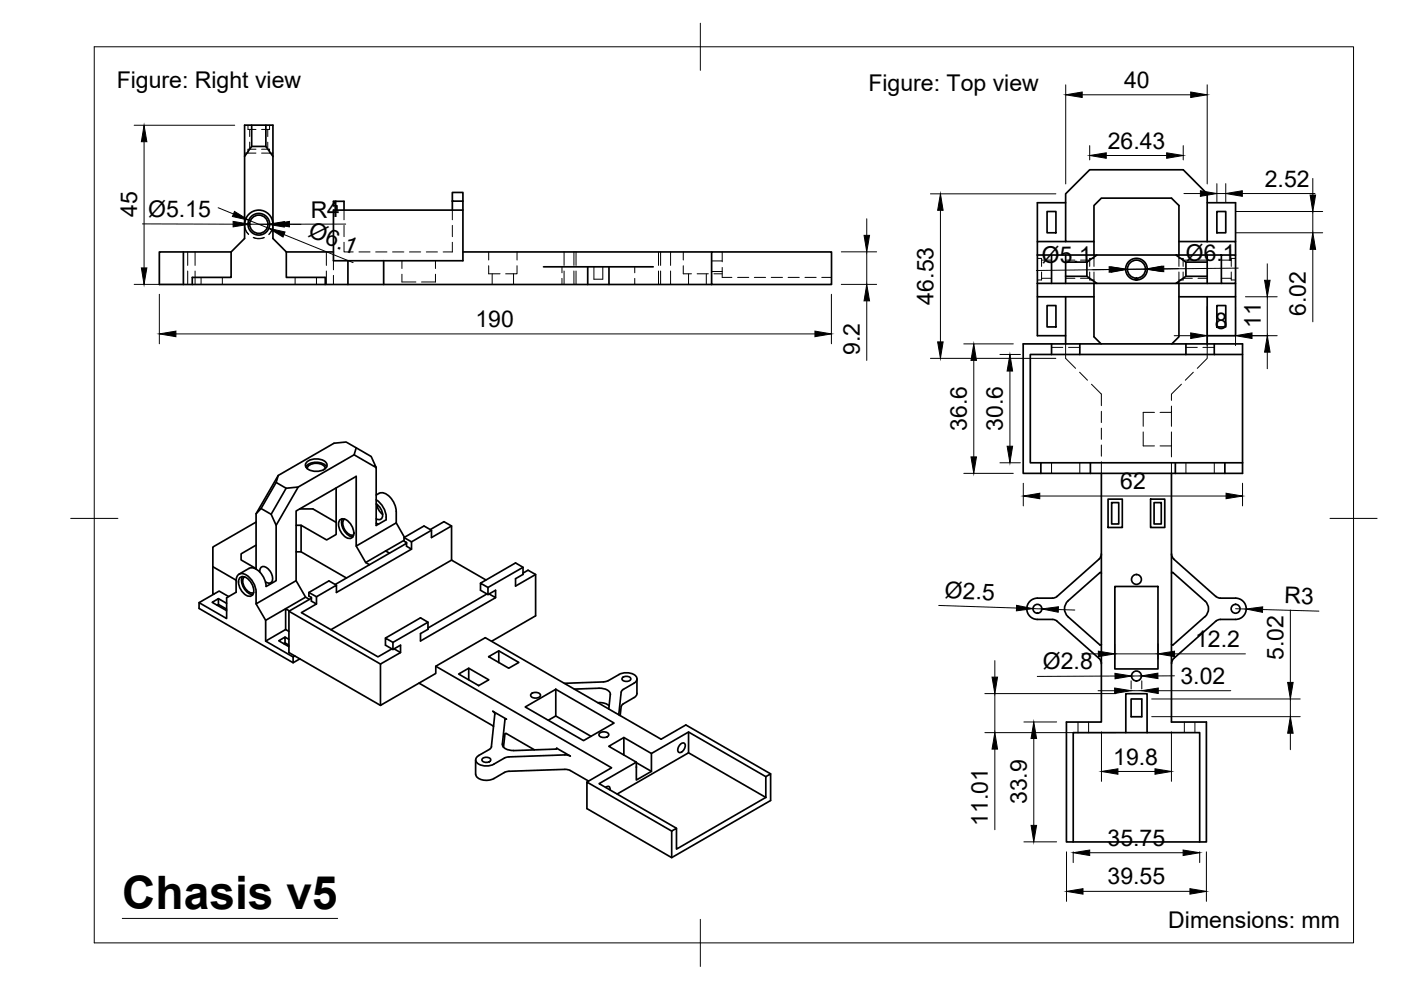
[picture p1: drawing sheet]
<svg xmlns="http://www.w3.org/2000/svg" width="297mm" height="210mm" viewBox="0 0 297 210" stroke-linecap="round" stroke-linejoin="round" font-family="sans-serif">
<!-- layer: Hidden -->
<g fill="none" stroke="#000" stroke-width=".21">
<path d="M51.9 32.5h2.4M52.6 26.5v.9h1.7M52.9 27.4v1.5M52.9 30.1v1.5M54.3 31.6h-1.7v.9M55.5 31.6h1.6v.9M55.5 32.5h2.4M56.8 27.4v1.5M56.8 30.1v1.5M57.1 26.5v.9h-1.6M39.8 53.4v2.9M39.8 57.5v2.8"/>
<path d="M41.4 53.4v2.9M41.4 57.5v2.8M42.6 58.8v1.5M47.1 58.8v1.5M51.9 48.2l.3 .9 .5 .6M51.9 47.6l.3 1.4 .5 .6M53.7 50.4a3 3 0 0 0 2.3 0M53.7 50.3l.9 .2 1.4-.2M57.9 48.2l-.4 .9-.5 .7M57.9 47.6l-.2 .9-.7 1.1M62.6 58.8v1.5M67.1 58.8v1.5"/>
<path d="M69.2 53.4v2.9M69.2 57.5v2.8M70.7 55.3v1.9M70.7 58.4v1.9M72.9 51.4v2h2M72.9 44.5v2.1M72.9 47.8v2.4M76.1 53.4h2.4M79.7 53.4h2.3M83.2 53.4h2.4M85.2 58.1v1.7h3M85.2 55.3v1.6"/>
<path d="M86.8 53.4h2.4M90.4 53.4h2.4M92.3 58.1v1.7h-2.9M92.3 55.3v1.6M95.9 44.5v2.1M95.9 47.8v2.4M95.9 51.4v2h-1.9M103.6 56.3v1.8h2.4M103.6 53.4v1.7M104.4 58.1v2.2M108.9 58.1v2.2M109.6 56.3v1.8h-2.4"/>
<path d="M109.6 53.4v1.7M119.1 56.6v1.2M119.1 59v1.3M119.6 53.4v2.9M119.6 57.5v2.8M121.7 53.4v2.9M121.7 57.5v2.8M122.1 53.4v2.9M122.1 57.5v2.8M125.9 56.6v2.6h1.9v-2.6M134.6 56.6v1.2M134.6 59v1.3"/>
<path d="M139.6 53.4v2.9M139.6 57.5v2.8M140.1 53.4v2.9M140.1 57.5v2.8M142.2 53.4v2.9M142.2 57.5v2.8M144.9 56.3v1.8h1.7M144.9 53.4v1.7M146 58.1v2.2M147.8 58.1h2.4M149.8 58.1v2.2M150.9 55.3h2.2"/>
<path d="M150.9 57.6h2.2M151.4 58.1h1.7M153.1 53.4v2.1M153.1 56.7v2.1h2.1M156.4 58.8h2.3M159.9 58.8h2.4M163.5 58.8h2.4M167.1 58.8h2.4M170.7 58.8h2.3M174.2 58.8h2.1M219.9 54.8h.9v1.7M220.8 57.7v1.7h-.9"/>
<path d="M220.8 55.2h2.1M220.8 59h2.1M225.9 55.2h2M225.9 59h2M229.1 55.2h1.9M229.1 59h1.9M231 57.7v1.7h.9M231.9 54.8h-.9v1.7M231.9 54.1v2.4M231.9 57.7v2.4M250 54.8h.8v1.7M250 54.1v2.4"/>
<path d="M250 57.7v2.4M250.8 57.7v1.7h-.8M250.8 55.2h2M250.8 59h2M254 55.2h1.9M254 59h1.9M259 55.2h2M259 59h2M261 57.7v1.7h1M262 54.8h-1v1.7M222.9 73.7h2.4M225.9 72.9v3.1l2.1 2.1"/>
<path d="M226.5 73.7h2.4M228.9 78.9l1.7 1.7M251.4 73.7h2.5M253 78.9l-1.7 1.7M255 73.7h2.5M255.9 72.9v3.1l-2 2.1M222.9 98.1v2.3M228.9 98.1v2.3M231.4 81.5l2.1 2.1v2.4M233.5 87.2v2.4M233.5 90.8v2.3M233.5 94.4v2.3"/>
<path d="M233.5 97.9v2.5M242.4 91.6v2.9h2.4M244.8 87.4h-2.4v3M248.4 91.6v2.9h-2.4M248.4 86.1v1.3h-2.4M248.4 87.4v3M248.4 94.5v2.4M248.4 98.1v2.3M250.5 81.5l-2.1 2.1v1.3M251.4 98.1v2.3M257.5 98.1v2.3M228.6 153.1v2.2"/>
<path d="M230.8 153.1v2.2M251.1 153.1v2.2M253.3 153.1v2.2"/>
</g>
<!-- layer: Visible -->
<g fill="none" stroke="#000" stroke-width=".36">
<path d="M53.4 31h3l1.5 2.2M53.4 31l-1.5 2.2M53.4 26.5v4.5M56.4 26.5v4.5M38.9 53.4v6.9M49 53.4h-15.2v6.9h142.5v-6.9h-25.4v6.9M49 53.4l2.9-2.8v-24.1h6v24.1l2.8 2.8M49 53.4v5.4h-8.2v1.5M51.9 47.5a3 3 0 0 1 3-3 3 3 0 0 1 3 3M60.7 53.4v5.4h8.3v1.5M60.7 53.4h10M71.4 44.5v-.9h-.7v-.9h2.2v1.8"/>
<path d="M73.8 55.3v5M81.3 55.3v5M95.9 40.8h2.2v1.8h-2.2zM95.9 42.6v1.9M98.1 42.6v12.7h-27.4v-10.8h27.4M98.1 53.4h52.8M115.2 56.6h23.3M124.6 56.6v3.7M129.1 56.6v3.7M219.9 54.1h29.4M219.9 54.1v6M222 44.8h1.9v4.6h-1.9z"/>
<path d="M222.9 54.1v6M225.9 51.2h-6v2.9M225.9 55.6v4.5M225.9 43h-6v8.2M225.9 54.1v1.5M225.9 58.6h4.5M225.9 55.6h4.5M231.9 51.2v2.9M232.6 54.1l-2.2 1.5v3l2.2 1.5M250 51.2h5.9M255.9 54.1h3.1v6h3v-6h-3M255.9 51.2v-10.1l-5-5.1h-19.9l-5.1 5.1v10.1h6v-7.6l1.6-1.6h14.9l1.6 1.6v10.5"/>
<path d="M255.9 51.2h6.1v2.9M255.9 54.1v6M255.9 58.6h-4.5l-2.1 1.5h6.6M255.9 55.6h-4.5v3M255.9 54.1h-6.6l2.1 1.5M255.9 43h6.1v8.2M258 44.8h1.9v4.6h-1.9zM219.9 60.1h29.4M219.9 60.1v2.8h6M219.9 62.9v8.3h6M222 64.8h1.9v4.5h-1.9zM222.9 75.2h-4.5v22.9h2.3"/>
<path d="M222.9 75.2h40.5M222.9 72.9v2.3M225.9 62.9h6M225.9 62.9v10M228.9 72.9v2.3M231.9 60.1v11.3l1.5 1.5M250 60.1v11.3l-1.5 1.5M250 62.9h5.9M251.4 72.9v2.3M255.9 62.9v10M255.9 60.1h3.1M257.5 72.9v2.3"/>
<path d="M258 64.8h1.9v4.5h-1.9zM262 60.1v2.8h-6.1M262 62.9v8.3h-6.1M64.8 99a3 3 0 0 1 4.5 0M65 98a3.1 3.1 0 0 1 4.3 .3 1.43 1.43 0 0 1-1.7 1.6 2.75 2.75 0 0 1-2.8-.9v-.7zM65.1 99.3a1.99 1.99 0 0 1 2.5-1 1.39 1.39 0 0 1 1.4 1M75.1 96.4l-11.9 6.9-4.7 8.1v11.7l-2.1 1.2M75.5 94.9l-2.1-1.2-2.6 .3-11.8 6.8-4.7 8.1v11.8M79.8 99.1l-4.7-2.7 .4-1.5 3.2 1.9 1.1 2.3v12.3l2.1-1.2a4.7 4.7 0 0 0-2.1-4.2M220.7 98.1v2.3M220.7 98.1h28.5M231.2 98.1v2.3"/>
<path d="M249.2 98.1h10.5v2.3h-10.5M249.2 98.1v2.3M259.7 98.1h3.7M263.4 98.1v-25.2h-46.5v27.5h3.8M263.4 98.1v2.3h-3.7M54.3 110.7l-9.2 5.3v4.2l5 2.8M54.3 115.6l-3.2 1.8v1.3l3.2 1.9M55.4 107.8l2.1 1.2 1 2.4M55.4 107.8l-1.1 1.1M58.5 102.3l-3.1 5.5M59 100.8l-.5 1.5 2.2 1.2 2.5-.2M60.7 103.5l-3.2 5.5"/>
<path d="M62.8 117h1l9.6 5.5M62.8 111.4h1M63.6 107.9h2.7l5 2.9M71.3 103.5v9.8l-2 1.2-5.5-3.1v5.6M72 110.3a1.43 1.43 0 0 1 2.2 .6 2.75 2.75 0 0 1 .6 2.9 1.43 1.43 0 0 1-2.2-.6 2.75 2.75 0 0 1-.6-2.9zM72.6 110a3 3 0 0 0 2.2 3.8M73 110.1a2.04 2.04 0 0 0 .4 2.7 1.42 1.42 0 0 0 1.6 .6M78.3 119.7l-.8-.4-2-3.5v-14.8l-12.7 7.3v14.8l-8.5 4.9a6.6 6.6 0 0 0-.8-4.8 2.53 2.53 0 0 0-2.8-1.5l-.6 .8v.6M79.8 106.8a2.53 2.53 0 0 1 1.1 3.2l-.7 .2-.4-.2M79.8 110.9l.4 .2M79.9 106.9a3.1 3.1 0 0 0 1.2 2.2M80.4 104.6l-.6 .4"/>
<path d="M80.4 104.6a2.64 2.64 0 0 1 3 1.7l.4 1.1 .2 1M81.8 116.8l.8 .5M81.8 116.8l-4.3 2.5M84 110.9l-8.5 4.9M84 110.9l1.7 3M84 108.4v2.5M85.7 114l1.5 .9v1.5M85.7 114.6l-3.9 2.2M86 114.9v.4M86.2 115.2l-15.1 8.7M91.2 112.3l2.9-1.7 1.6 .9v7.3l7.3 4.2M91.5 112.4l-4.3 2.5"/>
<path d="M95.7 111.5l-4.2 2.5v-1.6l-1.6-.9-4.2 2.5v.7l.5 .3v.8l1 .6-15.9 9.2v-1.5l-4.2 2.4v1.6M95.7 118.8l-25.5 14.7M220.7 100.4h28.5M233.5 100.4v52.7h-7.4v25.4h29.7v-25.4h-7.4v-52.7M233.5 117.4l-.1 .6-.4 .6-8.9 7.9-1 .3M234.9 105.8h3.1v6h-3.1zM235.7 106.6h1.5v4.5h-1.5zM243.9 105.8h3.1v6h-3.1zM244.7 106.6h1.5v4.5h-1.5zM248.4 117.4l.1 .6 .4 .6M248.9 118.6l9.1 8 .8 .2h3.2a2.25 2.25 0 0 1 2.2 2.3 2.25 2.25 0 0 1-2.2 2.2h-3.2l-.8 .2-9.1 8.1M45.1 120.2v5.6l.3 .1"/>
<path d="M46 128.3l.3-.1 1.7 1M46.3 128.2v-1.3l-1.3 .8 3 1.8M46.3 126.9l1.7 1M48.5 126.5l-2-1.2-4.3 2.5v1.2l19.9 11.5 1.5-.8M50.1 123.1v2.5l-2.1 1.1v4.4l-5.8-3.3M50.7 121.7l2.1-1.2a2.64 2.64 0 0 1 3 1.8l.5 1 .1 1M50.8 122.6a1.43 1.43 0 0 1 2.2 .6 2.75 2.75 0 0 1 .6 2.9 1.43 1.43 0 0 1-2.2-.6 2.75 2.75 0 0 1-.6-2.9zM51.4 122.3a3 3 0 0 0 2.2 3.8M51.8 122.3a2.04 2.04 0 0 0 .4 2.7 1.42 1.42 0 0 0 1.6 .7M55.1 121.3a.94 .94 0 0 1 .6-1.2 .94 .94 0 0 1 1.1 .5 2.21 2.21 0 0 1 .6 2.9l-.7 .1-.4-.2M56.3 131.5v4.4M60.2 136.5l.2-.2 .9 .5"/>
<path d="M60.4 136.3v-1.2l-1.3 .8 2.2 1.2M60.4 135.1l.9 .5M60.6 133.5l-4.3 2.4 5.8 3.4M60.6 133.5l.7 .4M61.3 129.6v8.8l19.4 11.2M61.3 129.6l19.4 11.2M61.4 129.5l-.8-.4v4.4M62.5 139.1l-.4 .2v1.2M62.8 123.1l2 3.5 .8 .5M64.8 126.6l-8.5 4.9-2-3.5M65.5 125.6l1.6 .9M66 126.8l-4.7 2.8"/>
<path d="M71.3 124.1l-1.6-.9-4.2 2.4v.8l.5 .3v.8l1.1 .6-3.2 1.8 16.2 9.4 3-1.7M83.3 137.7v-1.5l-1.6-.9v1.5l1.6 .9 1.6-.9v1.6l-4.2 2.4v8.8l11.7-6.8v-1.5l10.5-6.1 37.3 21.5 5.2-3 18 10.4M83.6 137.6l1.3 .8M90.7 131.9l-7.4 4.3M103.2 125.9l-12.5 7.3M103.6 139.2l2.1-1.2 4.3 2.5-2.1 1.2zM103.7 125.9l1.4 .8v-1.5l-1.6 .9-1.6-.9v-1.6l1.6 1v1.5M105.1 126.7l-15.9 9.2v-1.6l1.5-.9v-1.5l-1.5-.9-7.5 4.3M105.7 138v2.5M110.9 121.5l1.1-.6 1.6 .9v8.8l-9.4 5.4M110.9 120.3l-7.4 4.3M113.6 121.8l-4.3 2.5v-1.6l1.6-.9v-1.5l-1.6-.9-7.4 4.2"/>
<path d="M219.9 131.3h3.2M219.9 126.8h3.2M220 126.8a2.25 2.25 0 0 0-2.3 2.3 2.25 2.25 0 0 0 2.3 2.2M223.1 131.3l1 .4 8.9 7.9 .4 .5 .1 .6M233.2 121.4h.2l.1 .1M233.2 121.4l-6.7 6a2.27 2.27 0 0 0-.1 3.4l6.8 5.9 .2 .1 .1-.2M236.4 124.3h9.1v17.5h-9.1zM248.7 121.4l6.7 6M248.7 121.4h-.2l-.1 .1M248.9 139.6l-.4 .5-.1 .6M255.4 130.8l-6.7 5.9-.2 .1-.1-.2M255.5 127.4a2.25 2.25 0 0 1 0 3.4"/>
<path d="M88.8 144.8l15.9 9.2M92.4 141.3l37.3 21.5-5.3 3M97.2 142.9l2.2-1.2 4.2 2.4-2.1 1.3zM99.4 141.7v2.4M103.8 158.9l-2.3 1.3a.97 .97 0 0 0-.6 .9 .97 .97 0 0 0 .6 .9 3.5 3.5 0 0 0 3.2 0l2.2-1.3M104.9 151.5l-.7 6.8-.4 .6M104.9 151.5l-.4-.7 2.9 1.7h-.3l-.6 5.3M106.5 157.7a1.97 1.97 0 0 0 2.4 1.4M107.4 155.5l-.3 .1-.4 2.8M107.4 155.5l5.9 3.5M111.4 149.9l6.4-3.8 12.4 7.2-6.5 3.7zM112.6 147.2a1.3 1.3 0 0 1 2 .2 1.21 1.21 0 0 1-2.1 0z"/>
<path d="M116.2 152.7l1.6-.9 7.5 4.3M117.8 146.1v5.7M118 158.6l-.1 .2-9 .3M118 158.6l2.9 1.7-1.1-.2M121.8 146.1l5.2-.2a2.35 2.35 0 0 1 2.4 1.1l-.3 3.3M126.8 149h.2M127 149l1 .1 1.2 .6M127.1 155.5a1.3 1.3 0 0 1 2 .3 1.21 1.21 0 0 1-2.1 0zM128 144.6l-8.3 .3M131.2 143l-2.5 1.4-.7 .2M131.2 143a3 3 0 0 1 3.8 .6 .98 .98 0 0 1-.6 1.3M131.9 143.7a1.18 1.18 0 0 1 1.9 .2 1.09 1.09 0 0 1-1.9 0z"/>
<path d="M132.3 156.4v3.7M134.4 147.9l-2.6 1.7-.3 2.1M134.4 144.9l-2.6 1.6-.6 5M135 143.9v3.1M135.1 147l-.2 .5-.5 .4M138.1 159.8v3.7M144.2 157.9l.3-.3h.6a1.32 1.32 0 0 1-1.2 1.9 1.13 1.13 0 0 1 .3-1.6zM146 155.2v4.4l-15.1 8.8M146 159.6l16.4 9.5M238.7 155.3h4.5M239.8 148.2h2.3v3.8h-2.3zM100.8 161.1v3.1"/>
<path d="M100.9 164.2a2.33 2.33 0 0 0 2.9 1.2l.9-.3M102.2 160.9a1.18 1.18 0 0 1 1.9 .2 1.09 1.09 0 0 1-1.9 0zM106.9 163.8l-2.2 1.3M119.8 163.1l-11.9 .4-1 .3M119.8 160.1l-11.9 .4-1 .2M119.8 163.1l1.1 .3 3.9 2.2M128.4 166.9a.53 .53 0 0 1 .7-.1 .53 .53 0 0 1 .2 .7M134.9 161.6v3.8l3.2-1.9M134.9 162.6h.1M134.9 161.7l3.2 1.8M162.4 169.1v-4.4l1-.6v5.6l-21 12.1-18-10.4v-5.6l18 10.4M162.4 169.1l-19 10.9v-4.4l-1 .6v5.6"/>
<path d="M162.4 164.7l-16.4-9.5-7.9 4.6-5.8-3.4-3.2 1.8 5.8 3.4-7.9 4.6 16.4 9.4M227.5 178.5v-23.2h11.2v-8.2h4.5v8.2h11.2v23.2"/>
<circle cx="54.9" cy="47.5" r="1.94"/>
<circle cx="54.9" cy="47.5" r="2.3"/>
<circle cx="241" cy="57.1" r="1.92"/>
<circle cx="241" cy="57.1" r="2.3"/>
<circle cx="220" cy="129.1" r=".94"/>
<circle cx="241" cy="122.9" r="1.05"/>
<circle cx="262" cy="129.1" r=".94"/>
<circle cx="241" cy="143.3" r="1.05"/>
</g>
<!-- layer: BORDER -->
<path d="M20 9.9h267v190h-267zM148.5 4.9v10M15 109.9h10M282 109.9h10M148.5 194.9v10" fill="none" stroke="#000" stroke-width=".21"/>
<!-- layer: Notes -->
<path d="M25.9 194.7h45.7" fill="none" stroke="#000" stroke-width=".21"/>
<!-- layer: FD_Dimensions -->
<g fill="none" stroke="#000" stroke-width=".21">
<path d="M226 18v21M255.9 18v21M28.4 26.6h21.4M30.5 30v26.8M229.4 20.1h23.1M231 30.9v3M234.5 33h12.9M250.9 30.9v3M258 38.9v3.8M259.9 38.9v3.8M278.3 37.8v3.6M30.2 47.5h19.2"/>
<path d="M46.2 44l3.3 1.4M52.7 46.7l4.3 1.7M52.9 47.5l3.9 .1M57.9 47.5l-3 .1M60.2 49.7l14.7 6M60.3 47.6h3.5M73.3 47.5h-11.9M178.4 53.4h7.5M183.8 46.4v3.5M183.8 53.4v6.9M197.3 41.1h26.6M199.4 44.6v27.9"/>
<path d="M235.5 57.1l-15.8 .3M243.2 57.1h-4.5M249.9 57h-3.5M251 41h3.5M258 41h1.9M262 44.8h18.4M262 49.4h18.4M262.5 56.8l-15.8 .2M263.4 41h15.4M268.7 55.9v3.5M278.3 44.8v4.6M278.3 52.9v15.3"/>
<path d="M28.4 60.3h10.3M33.8 62.4v10.5M37.3 70.8h135.5M176.3 62.4v10.5M178.4 60.3h7.5M183.8 63.8v12.6M197.3 76h26.6M204.3 72.9h10.5M206.5 76.4v20.5M212 75.2h4.3M214.1 78.7v15.9M248.9 71.2h3.6"/>
<path d="M255.9 65v8.3M255.9 71.2h6.1M262 65v8.3M264.1 71.2h6.7M264.1 62.9h6.7M268.7 62.9v8.3M268.7 74.7v3.5M212 98.1h4.3M204.3 100.4h10.5M217 102.5v4.8M220.5 105.2h39.4M263.4 102.5v4.8"/>
<path d="M199 128.4l16.5 .5M219 129l1.9 .1M224.4 129.2l3.5 .1M229.4 138.6h3.5M236.4 136.5v3.2M236.4 138.6h9.1M245.5 136.5v3.2M249 138.6h15.1M262 129.1h2.2M267.7 129.2l11.9 .4M273.6 129.3v15.4M208.8 147.1h27.8"/>
<path d="M208.8 155.3h27.8M210.9 140.1v3.5M210.9 147.1v8.2M210.9 158.8v17.1M217.1 153.1h6.9M219.2 156.6v18.4M232.8 146.4h3.5M233.5 155.2v10.5M236.4 143.3l-16.5 .1M239.8 144.3v1.8M239.8 146.4h2.3M242 143.3h-2.1"/>
<path d="M242.1 144.3v1.8M244.2 151.9h31.5M244.2 148.2h31.5M245.6 146.4h15.3M248.4 155.2v10.5M249 143.3h-3.5M273.6 148.2v3.7M273.6 155.5v3.5M217.1 178.5h6.9M237 163.6h7.9M226.1 180.6v10.5M227.5 180.6v2.3"/>
<path d="M229.6 189h22.7M231 180.8h19.8M254.4 180.6v2.3M255.8 180.6v10.5"/>
</g>
<g fill="#000" stroke="#000" stroke-width=".21">
<path d="M226 20.1l3.4-.6v1.2zM252.5 19.5l3.4 .6-3.4 .6zM30.5 26.6l.6 3.4h-1.1zM231 33l3.5-.6v1.2zM247.4 32.4l3.5 .6-3.5 .6zM30 56.8h1.1l-.6 3.5zM49.4 46.9l3.5 .6-3.5 .6zM49.7 44.8l3 1.9-3.4-.8zM56.8 47.6l3.5-.6v1.1zM57 48.4l3.4 .8-.4 1.1zM57.9 47.5l3.5-.6v1.2zM183.2 49.9h1.2l-.6 3.5z"/>
<path d="M199.4 41.1l.6 3.5h-1.2zM235.2 56.6l3.5 .5-3.5 .6zM235.5 56.6l3.5 .5-3.5 .6zM242.9 57.1l3.5-.7v1.2zM243.2 57.1l3.5-.7v1.2zM254.5 40.4l3.5 .6-3.5 .6zM259.9 41l3.5-.6v1.2zM268.1 59.4h1.2l-.6 3.5zM277.8 41.4h1.1l-.6 3.4zM278.3 49.4l.6 3.5h-1.1zM33.8 70.8l3.5-.6v1.2zM172.8 70.2l3.5 .6-3.5 .6z"/>
<path d="M183.8 60.3l.6 3.5h-1.2zM198.8 72.5h1.2l-.6 3.5zM206.5 72.9l.5 3.5h-1.1zM214.1 75.2l.6 3.5h-1.2zM252.5 70.6l3.4 .6-3.4 .6zM262 71.2l3.5-.6v1.2zM268.7 71.2l.6 3.5h-1.2zM205.9 96.9h1.1l-.5 3.5zM213.5 94.6h1.2l-.6 3.5zM217 105.2l3.5-.6v1.1zM259.9 104.6l3.5 .6-3.5 .5zM215.5 128.3l3.5 .7-3.5 .5z"/>
<path d="M220.9 129.1l3.5-.5v1.2zM232.9 138.1l3.5 .5-3.5 .6zM245.5 138.6l3.5-.5v1.1zM264.2 129.1l3.5-.4v1.1zM210.3 143.6h1.2l-.6 3.5zM210.9 155.3l.6 3.5h-1.2zM219.2 153.1l.6 3.5h-1.2zM236.3 145.9l3.5 .5-3.5 .6zM236.4 142.8l3.5 .5-3.5 .6zM242 143.3l3.5-.6v1.2zM242.1 146.4l3.5-.5v1.1zM273.6 151.9l.6 3.6h-1.2z"/>
<path d="M273 144.7h1.2l-.6 3.5zM218.6 175h1.2l-.6 3.5zM233.5 163.6l3.5-.6v1.2zM244.9 163l3.5 .6-3.5 .6zM226.1 189l3.5-.6v1.2zM227.5 180.8l3.5-.6v1.2zM250.8 180.2l3.6 .6-3.6 .6zM252.3 188.4l3.5 .6-3.5 .6z"/>
</g>
<text font-size="9.8" x="25.9" y="192.7">Chasis v5</text>
<g font-size="4.9">
<text x="24.7" y="18.6">Figure: Right view</text>
<text x="184.1" y="19.2">Figure: Top view</text>
<text x="238.3" y="18.6">40</text>
<text x="234.9" y="31.5">26.43</text>
<text x="268.2" y="39.6">2.52</text>
<text x="29.1" y="46.1" transform="rotate(-90 29.1 46.1)">45</text>
<text x="31.4" y="45.9">Ø5.15</text>
<text x="65.9" y="46.1">R4</text>
<text x="65.2" y="50.1" transform="rotate(22 65.2 50.1)">Ø6.1</text>
<text x="220.9" y="55.8" transform="rotate(-1 220.9 55.8)">Ø5.1</text>
<text x="251.4" y="55.4" transform="rotate(-1 251.4 55.4)">Ø6.1</text>
<text x="197.9" y="64.6" transform="rotate(-90 197.9 64.6)">46.53</text>
<text x="100.8" y="69.3">190</text>
<text x="257.6" y="69.7">8</text>
<text x="267.3" y="69.6" transform="rotate(-90 267.3 69.6)">11</text>
<text x="276.9" y="67" transform="rotate(-90 276.9 67)">6.02</text>
<text x="182.3" y="75.2" transform="rotate(-90 182.3 75.2)">9.2</text>
<text x="205" y="91.4" transform="rotate(-90 205 91.4)">36.6</text>
<text x="212.6" y="91.4" transform="rotate(-90 212.6 91.4)">30.6</text>
<text x="237.5" y="103.7">62</text>
<text x="200.3" y="126.9" transform="rotate(2 200.3 126.9)">Ø2.5</text>
<text x="272.2" y="127.9" transform="rotate(2 272.2 127.9)">R3</text>
<text x="253.4" y="137.2">12.2</text>
<text x="221.1" y="141.9">Ø2.8</text>
<text x="272.1" y="140" transform="rotate(-90 272.1 140)">5.02</text>
<text x="250.3" y="145">3.02</text>
<text x="236" y="162.1">19.8</text>
<text x="217.7" y="170.5" transform="rotate(-90 217.7 170.5)">33.9</text>
<text x="209.5" y="175.1" transform="rotate(-90 209.5 175.1)">11.01</text>
<text x="234.8" y="179.3">35.75</text>
<text x="234.8" y="187.5">39.55</text>
<text x="247.7" y="196.8">Dimensions: mm</text>
</g>
</svg>
